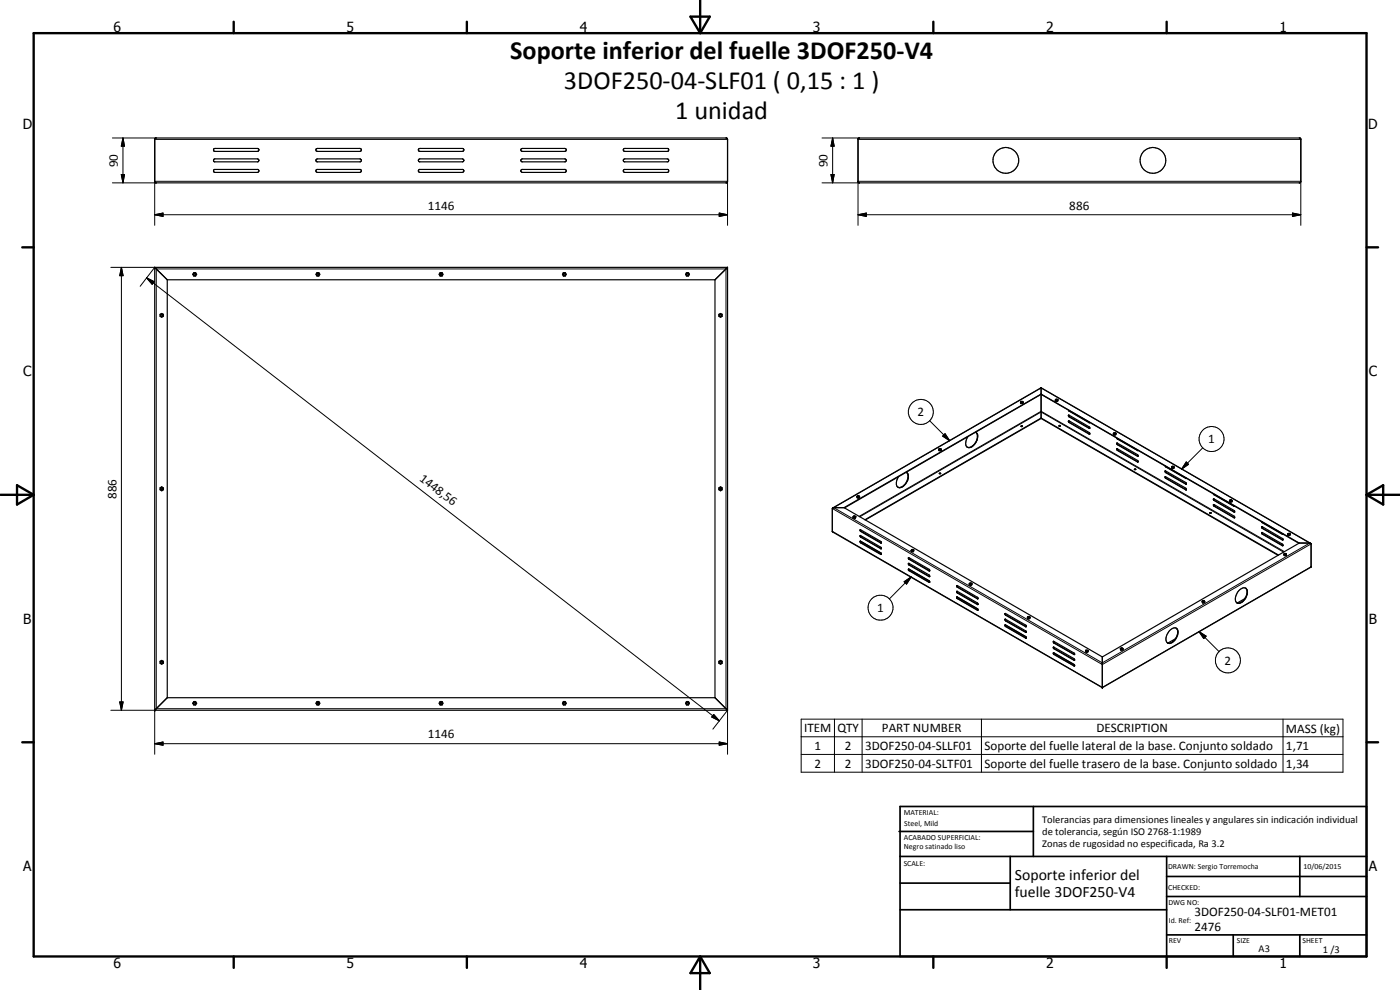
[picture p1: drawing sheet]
<svg xmlns="http://www.w3.org/2000/svg" width="420mm" height="297mm" viewBox="0 0 420 297" stroke-linecap="round" stroke-linejoin="round" font-family="sans-serif">
<g fill="none" stroke="#000" stroke-width=".35">
<path d="M46.6 41.4h171.4l.3 .4v12.6l-.3 .5h-171.2l-.4-.4v-12.8zM64.2 47.8l13-.1 .5 .5-.3 .4h-13.1l-.2-.4zM64.2 44.6l13-.1 .3 .1 .2 .4-.5 .4h-12.7l-.4-.2zM64.2 50.9l13.2-.1 .3 .6-.5 .3h-12.7l-.4-.2zM94.9 47.8l13.1-.1a.46 .46 0 0 1 .4 .4 .46 .46 0 0 1-.2 .5h-13.1l-.3-.4zM94.9 44.6l13.1-.1 .4 .2v.3l-.4 .4h-12.7l-.4-.2zM94.9 50.9l13.3-.1a.46 .46 0 0 1 .2 .5 .46 .46 0 0 1-.4 .4h-12.7l-.4-.2zM125.7 47.8l13.1-.1 .4 .5-.3 .4h-13.1l-.3-.4zM125.7 44.6l13.1-.1 .3 .1 .1 .4-.4 .4h-12.8l-.5-.4zM125.7 50.9l13.2-.1 .3 .6-.4 .3h-12.8l-.5-.3zM156.4 47.9l.3-.2h12.8l.5 .5-.3 .4h-13.1l-.3-.4zM156.4 44.7l.3-.2h12.8l.3 .1 .2 .4-.5 .4h-12.8l-.3-.2z"/>
<path d="M156.4 51.1l.2-.3h13.1l.3 .6-.5 .3h-12.8l-.4-.3zM187.1 47.9l.4-.2h12.7a.47 .47 0 0 1 .5 .3 .47 .47 0 0 1-.3 .6h-13l-.3-.3zM187.1 44.7l.4-.2h12.7a.45 .45 0 0 1 .5 .5 .45 .45 0 0 1-.5 .4h-12.7l-.4-.2zM187.1 51.1l.3-.3h13a.47 .47 0 0 1 .3 .6 .47 .47 0 0 1-.5 .3h-12.7l-.4-.2zM257.5 41.6l.3-.2h132.2l.4 .4v12.6l-.4 .5h-132.2l-.3-.4zM46.4 80.2v132.9M46.4 80.2h171.9M46.4 80.2l3.8 3.7M48.4 94.4l.4 .1a.31 .31 0 0 1-.2 .4 .31 .31 0 0 1-.4-.3zM50.2 83.9h164.4M50.2 83.9v125.4M58.1 81.9l.6-.1 .3 .5-.3 .5h-.5l-.3-.4z"/>
<path d="M58.3 82l.4 .1-.1 .5-.4-.1zM95.2 82.2l.4-.1v.5l-.4-.1zM132 81.9h.7l.2 .4-.2 .5h-.7l-.2-.4zM132.2 82l.4 .1-.1 .5-.3-.1zM169.1 81.8h.5l.3 .5-.3 .5h-.5l-.3-.4zM169.2 82l.4 .1-.1 .5-.4-.1zM206 81.9l.5-.1 .4 .5-.4 .5h-.5l-.2-.4zM206.1 82.2l.4-.1v.5l-.4-.1zM214.6 83.9v125.4M218.3 80.2l-3.7 3.7M218.3 80.2v132.9M312.5 116.3v9.3"/>
<path d="M312.5 116.3l80.8 46.7M312.5 116.3l-62.6 36.1M316.8 119.8l.7 .1-.1 .2-.5 .1zM316.9 119.9v.1M316.9 119.9h.4M316.9 119.9h.1M317.3 119.9h.1M317.3 119.9v.1M281.7 134.8l.4-.2 .4 .3-.4 .1zM281.8 135h.1M281.9 134.8h.4M281.9 134.8h.1"/>
<path d="M282.3 134.8h.1M290.3 134.2l.8 .1M290.5 131a2.33 2.33 0 0 0-.1 3.2l.2 .1M292.8 129.7l.2 .1M292.9 129.7a2.5 2.5 0 0 1-.5 3.7 1.85 1.85 0 0 1-1.7 .9M293 129.9a3.3 3.3 0 0 1-2 4.3M306.3 120.6l.6-.2 .1 .2-.2 .2M306.3 120.6h.1M306.3 120.6l.1 .2M306.4 120.8h.4M306.4 120.8l.3 .1M306.4 127.8l.5 .1z"/>
<path d="M306.4 120.6h.5zM306.5 127.9h.3M306.5 127.9h.1M306.7 120.8v.1M306.7 120.9h.1M306.8 120.8l-.1 .1M312.5 125.6l71.1 41M312.5 125.6l-52.8 30.4M316.9 120v.1M316.9 120.1h.4M317.3 120v.1M317.8 127.8h.4"/>
<path d="M318.2 127.7l-.4 .1M318.2 127.7h.1M318.2 127.7v.1M320.6 126.4l.3-.1 5.9 3.5 .3 .5-6.2-3.5zM320.7 123.1l6.3 3.7M320.7 124.5l.2 .5 6.2 3.5M320.7 126.3l.3 .4 6.1 3.5M320.7 124.5l-.1 .3 .3 .3 6.2 3.4M320.7 124.5l6.1 3.6 .3 .4M320.8 123.2l6.3 3.6M327.1 126.8h-.1M334.2 130.1l.5-.3 .2 .2-.1 .2"/>
<path d="M334.2 130.1h.1M334.2 130.1l.2 .1M334.3 130l.4 .1zM334.4 130.2h.4M334.4 130.2v.1M334.7 130.1h.1M334.8 130.2h.1M335.1 131.4l6.4 3.8M335.2 133l6.2 3.4 .1 .5-6.1-3.5zM335.3 132.9l.1 .5 6.1 3.5M335.3 134.6l.1 .4 6.1 3.6M335.3 134.6l-.2 .2 .3 .4 6.1 3.4"/>
<path d="M335.3 134.6l6.1 3.5 .1 .5M335.4 131.6v.1M341.4 135.1l.1 .1M341.6 135.1l-.1 .1M349.7 139.8l6.3 3.7M349.8 139.9l.2 .1M351.7 140l.6 .1-.5 .2-.2-.1zM351.8 140h.3v.2h-.3zM48.1 146.3l.5-.2 .5 .3v.5l-.6 .3-.5-.3zM48.2 146.6l.2 .3M48.2 146.6l.4 .4M48.2 146.6l.5-.2 .1 .2-.1 .3"/>
<path d="M48.3 146.5l-.1 .1M48.7 146.9l-.2 .1M48.8 146.9h-.1M215.7 146.4l.6-.3 .4 .3v.6l-.5 .2-.5-.3zM216 146.5l.4-.1 .1 .3a.31 .31 0 0 1-.4 .2 .31 .31 0 0 1-.1-.4zM216.1 146.4l-.1 .1M216.2 146.3l-.1 .1M216.4 146.4l.1 .1M216.5 146.6v.1M253.3 152.3l59.2-34.1 77.4 44.7M253.3 152.3h-3.1l-.4 .3 .1 7 80.9 46.7M253.3 152.3l77.5 44.8"/>
<path d="M253.4 152.4l59.1-34.1 77.3 44.7M256.1 155.1l.4-.3 .3 .2-.4 .2M256.1 155.1h.1M256.1 155.1l.2 .1M256.2 155h.4zM256.3 155.2h.1M256.6 155.1h.1M257.2 149.1h.1M257.3 149.1l.3 .1M257.6 149.2h.1M257.9 149h.1M258 149l-.6-.2-.2 .3"/>
<path d="M258 149l-.4 .2M258.1 159l6.2 3.4 .2 .5-6.2-3.4zM258.2 158.9l.2 .5 6 3.5M259.6 156l52.9-30.6 71.2 41.1M269.7 143a2.8 2.8 0 0 0-.3 3.1l.2 .1M272 141.7a1.87 1.87 0 0 1 .3 2.7 2.31 2.31 0 0 1-2.8 1.8M272.1 141.7a3.1 3.1 0 0 1-1.9 4.5l-.5 .1M281.9 142l.4 .1zM282.2 142.1h.1M282.2 142.1h-.3M340.4 140.8h.5M340.4 140.8l.4 .1"/>
<path d="M340.4 140.8h.1M340.5 140.9h.3M340.9 140.8h.1M340.9 140.8l-.1 .1M349.7 141.3l6.2 3.5 .1 .5-6.2-3.5zM349.7 141.3l.2 .4 6.2 3.5M349.7 143l.3 .5 6.1 3.4M349.7 143l.1 .5 6.3 3.4M349.7 143l6.2 3.5 .2 .4M363.1 154h.3M363.2 153.9l.2 .1M363.2 153.9l-.1 .1"/>
<path d="M363.4 153.8l-.3 .2M363.4 153.8h.1M363.5 153.8v.1M363.5 153.9l-.1 .1M364.1 148.2l6.4 3.7-6.2-3.6M364.2 151.4l6.2 3.5 .1 .5-6.1-3.5zM364.2 149.7l6.2 3.5 .1 .5-6.2-3.6zM364.2 151.4l.2 .4 6.1 3.5M364.3 151.4h-.1M364.3 149.6l.1 .5 6.1 3.5M369 150.2l.6 .2M369 150.2h.1"/>
<path d="M369.2 150.2l.3-.2 .1 .2zM369.6 150.3v.1M369.7 150.1l-.2-.2-.5 .3M369.7 150.1l.1 .1M369.8 150.2l-.2 .2M378.6 156.5l6.4 3.8-6.1-3.5M378.7 158l6.3 3.6v.4l-6.2-3.5zM378.7 159.8l6.1 3.4 .2 .5-6.2-3.4zM378.7 158l.2 .5 6.1 3.5M378.7 159.8l.2 .4 6.1 3.5M378.8 156.6l.1 .1M378.9 156.7v.1"/>
<path d="M258.2 160.7l6.1 3.5 .2 .4M258.2 162.3l6.1 3.6 .2 .5M258.2 160.7l-.1 .2 .2 .3 6.2 3.4M258.2 162.3l-.1 .3 .2 .3 6.2 3.5M258.2 160.7l.2 .4 6 3.5M258.2 162.3l.2 .5 6.1 3.5M258.2 162.4l6.2 3.6M264.4 164.6h.1M264.4 162.9h.1M272.6 169l6.2 3.5 .2 .4-.2 .1-6-3.5zM272.6 167.3l6.2 3.5 .2 .4-.2 .1-6.1-3.5zM272.7 170.7v.5l6.1 3.6 .2-.1-.1-.4"/>
<path d="M272.7 167.3l.2 .5 6.1 3.5M272.7 169l.1 .4 6.2 3.6M272.7 170.7l.2 .5 6.1 3.5M272.7 170.7l6.2 3.6M272.7 170.7l6.2 3.7M273.5 165.1h.1M273.7 165v.1M273.7 165.1h.1M273.7 165h.4l-.4 .1M273.7 165h.1M274.2 165l-.1 .2-.6-.1M274.2 165h.1"/>
<path d="M274.2 165l-.6-.1-.1 .2M287.1 175.7l6.3 3.5 .1 .5-6.3-3.6zM287.1 177.4l6.2 3.5 .2 .5-6.2-3.5zM287.2 177.5l.1 .3 6.2 3.6M287.2 177.4v.1M287.2 175.7l.2 .4 6.1 3.5M290.9 175.2l.1-.2 .4-.1 .3 .1-.2 .3M290.9 175.2l.6 .1M290.9 175.2h.1M291.2 175l.3 .2-.3 .1zM291.5 175.3h.1M373.6 179.6l-2.3 1.3"/>
<path d="M373.8 176.4a2.83 2.83 0 0 1-.9 4.2l-.8 .4h-.8M374.2 176.8a1.44 1.44 0 0 0-2.4 .4 2.72 2.72 0 0 0-.5 3.8M374.2 177a3.6 3.6 0 0 1-2.8 4l-.2-.1M385.4 166.4h.1M385.5 166.3h.4M385.5 166.2h.4M385.5 166.2v.1M385.9 166.2v.1M386 166.4h-.6M386.1 166.3l-.1 .1M386.1 166.3l-.5-.3-.3 .2 .1 .2M386.6 160.2l.4 .1z"/>
<path d="M387.1 160.4l-.1-.4-.6 .3 .6 .1M387.1 160.4h-.1M389.9 162.9l3.5 .2M389.9 162.9l-59.1 34.2M393.4 163.1l-.1 7.1-62.5 36.1M216 198.5l.3-.1 .2 .4a.3 .3 0 0 1-.4 .2 .3 .3 0 0 1-.1-.5zM293.4 182.7l.1 .4M293.4 182.7l-6.3-3.6 .1 .5 6.3 3.5M293.4 182.7l-6.2-3.6 .2 .5 6.1 3.4M301.7 184.1l6.1 3.4 .2 .5M301.7 187.5l6.1 3.5 .2 .4M301.7 184.1l.1 .5 6.2 3.4"/>
<path d="M301.7 185.8l.1 .5 6.2 3.4M301.7 187.5l.1 .5 6 3.5 .2-.1M301.7 185.8l6.1 3.5 .2 .4M301.7 184.1l.2 .4 6.1 3.5M301.7 185.8l.1 .4 6.2 3.5M301.7 187.5l.2 .5 6.1 3.4M301.7 185.8h.1M301.7 187.5l6.2 3.6M308.3 185.2l.5-.2 .3 .2-.1 .1M308.3 185.2l.6 .2M308.3 185.2l.1 .1M308.5 185.2h.4z"/>
<path d="M309 185.3l-.1 .1M316.1 194.2l6.2 3.4 .2 .5-6.2-3.5zM316.1 192.4l6.2 3.5 .2 .4-6.2-3.3zM316.1 195.9l6.2 3.4 .2 .5M316.1 195.9l.2 .5 6.2 3.4M316.2 195.9l6.2 3.5M316.2 192.4l.1 .4 6.2 3.6M316.2 194.1l.2 .5 6.1 3.5M316.2 195.8l.1 .5 6.2 3.5M325.8 195.3l.3 .2M325.8 195.3h.1M326 195.2l.3 .1z"/>
<path d="M326 195.5h.1M326.4 195.5h-.3M326.4 195.4v.1M326.5 195.4l-.1 .1M326.5 195.2h.1M326.5 195.2l-.6-.1-.1 .2M326.5 195.2v.2M330.8 197.1v9.2M336.2 194.6l.2 .2 .6-.1M336.3 194.5l.5-.1 .2 .2M336.3 194.5l-.1 .1M336.5 194.6h.3z"/>
<path d="M337 194.6v.1M352.8 191.6l-2.3 1.4M353 188.5a2.32 2.32 0 0 1-.2 3.3 1.85 1.85 0 0 1-2.6 .9 3.3 3.3 0 0 1 2.6-4.3l.2 .1M353.1 188.6a3.3 3.3 0 0 1-2.5 4.4l-.2-.1M360.8 180.4l.1 .2M360.8 180.3h.7l-.2 .3h-.4M360.8 180.3v.1M360.9 180.6h.1M361 180.4l.3 .1zM361.3 180.3v.1M46.4 213.1h171.9M50.2 209.3l-3.8 3.8"/>
<path d="M50.2 209.3h164.4M58.1 210.6l.6-.1 .3 .4-.3 .6h-.5l-.3-.4zM58.3 210.7l.4 .1v.4h-.5zM95.3 210.7l.4 .2-.1 .4-.5-.2zM132 210.6h.7l.2 .3-.2 .6h-.7l-.2-.4zM132.2 210.7h.3a.31 .31 0 0 1 .1 .5 .31 .31 0 0 1-.5 0 .31 .31 0 0 1 .1-.5zM169 210.6h.7l.2 .5-.3 .4h-.6l-.2-.4zM169.2 210.7l.4 .1 .1 .3a.31 .31 0 0 1-.5 .2 .31 .31 0 0 1 0-.6zM206 210.6l.5-.1 .4 .4-.4 .6h-.5l-.2-.4zM206.1 210.9l.3-.2 .2 .5-.4 .1zM214.6 209.3l3.7 3.8"/>
<circle cx="301.9" cy="48.1" r="3.9"/>
<circle cx="346" cy="48.1" r="3.9"/>
<circle cx="48.5" cy="94.6" r=".56"/>
<circle cx="95.4" cy="82.3" r=".56"/>
<circle cx="216.2" cy="94.6" r=".3"/>
<circle cx="216.2" cy="94.6" r=".55"/>
<circle cx="257.5" cy="148.9" r=".17"/>
<circle cx="48.5" cy="198.7" r=".29"/>
<circle cx="48.5" cy="198.7" r=".56"/>
<circle cx="216.2" cy="198.7" r=".55"/>
<circle cx="95.4" cy="211" r=".56"/>
</g>
<g fill="none" stroke="#000" stroke-width=".3">
<path d="M33.7 54.9h13.2M33.7 41.4h13.2M36.4 52.4h1l-.5 2.5zM36.9 41.4l.5 2.5h-1zM36.9 41.4v13.5M46.4 41.8h171.9M246.7 54.9h11.2M246.7 41.4h11.2M249.4 52.4h.9l-.4 2.5zM249.9 41.4l.4 2.5h-.9zM249.9 41.4v13.5M257.5 41.8h132.9"/>
<path d="M46.4 64.4l2.5-.5v1zM46.4 67.6v-13.2h171.9v13.2M46.4 64.4h171.9M215.8 63.9l2.5 .5-2.5 .5zM257.5 64.4l2.5-.5v1zM257.5 67.6v-13.2h132.9v13.2M257.5 64.4h132.9M387.9 63.9l2.5 .5-2.5 .5zM33.3 80.2h13.1l-4.3 5.7M36.4 80.2l.5 2.5h-1zM36.4 80.2v132.9M44 83.4l2.3 1.1-.6 .8z"/>
<path d="M44 83.4l171.9 132.9M46.9 80.7h171v131.9h-171zM279 126.2l6 6M282.9 130.9l.7-.8 1.4 2.1zM321 125l-.1 .1M321 126.7l-.1 .1M321 123.3l-.1 .1M327 128.5h-.2M327 130.2l-.2 .1M327 126.7l-.2 .1M335.4 131.7h.1M335.4 135.1v.1"/>
<path d="M335.4 133.4h.1M341.4 135.1v.1M341.4 138.6h.1M341.4 136.8v.1M356 138.6l.7 .7-2.1 1.5zM361 134.4l-6.4 6.4M249.8 152.6l81 46.8 62.7-36.2M249.8 159.4l81 46.8 62.7-36.1M250.2 152.3l62.3-35.9 80.6 46.5-62.3 36zM257.8 154.9l54.7-31.5 73 42.1M258 155.1l54.5-31.5 72.7 42.1M258.4 159.4l-.1 .1"/>
<path d="M350 141.7l-.2 .1M350 143.5h-.2M350 140l-.2 .1M356 145.2l-.1 .1M356 146.9l-.1 .1M356 143.5l-.1 .1M364.4 148.4v.1M364.4 151.8v.1M364.4 150.1v.1M370.4 151.9h.1M370.4 155.3v.1M370.4 153.6v.1"/>
<path d="M378.9 158.5h-.1M378.9 156.8h-.1M258.4 161.1l-.1 .1M258.4 162.8l-.1 .1M264.4 164.6h-.1M264.4 166.3l-.1 .1M264.4 162.9h-.1M271.3 174.5l2.2-1.4-1.4 2.2zM272.9 167.8h-.1M272.9 171.2h-.1M272.9 169.5h-.1M273.5 173.1l-6.6 6.6"/>
<path d="M278.9 171.2l-.1 .1M278.9 174.7l-.1 .1M278.9 173h-.1M287.4 177.8l-.1 .1M287.4 179.6h-.1M287.4 176.1l-.1 .1M293.4 179.6l-.1 .1M378.9 160.2l-.1 .1M385 162h-.2M385 163.7h-.2M385 160.2l-.2 .1M293.4 181.3l-.1 .1"/>
<path d="M293.4 183l-.1 .1M301.9 184.5l-.1 .1M301.9 188h-.1M301.9 186.2l-.1 .1M307.9 188h-.1M307.9 191.4l-.1 .1M307.9 189.7h-.1M316.4 194.6h-.1M316.4 196.3l-.1 .1M316.4 192.9l-.1 .1M322.4 198l-.1 .1M322.4 199.8h-.1"/>
<path d="M322.4 196.3l-.1 .1M359.8 189.5l2.2 1.4-.7 .7zM359.8 189.5l6 6M33.3 213.1h13.1v13.2M35.9 210.6h1l-.5 2.5zM213.9 218.8l4.4-5.7v13.2M214.2 214.4l1.7 1.9-2.3-1.2zM240.4 215.8h162.6v15.9h-162.6zM250.4 215.8v15.9M258.7 215.8v15.9M294.5 215.8v15.9M385.1 215.8v15.9"/>
<path d="M46.4 223.1l2.5-.5v1zM46.4 223.1h171.9M215.8 222.6l2.5 .5-2.5 .5zM240.4 221.1h162.6M240.4 226.4h162.6"/>
<circle cx="276.4" cy="123.6" r="3.7"/>
<circle cx="363.6" cy="131.7" r="3.7"/>
<circle cx="264.3" cy="182.3" r="3.8"/>
<circle cx="368.5" cy="198.1" r="3.8"/>
</g>
<g fill="#000">
<circle cx="46.4" cy="80.2" r=".18"/>
<circle cx="312.5" cy="116.3" r=".18"/>
<circle cx="317.5" cy="119.9" r=".18"/>
<circle cx="281.7" cy="134.8" r=".18"/>
<circle cx="281.8" cy="134.9" r=".18"/>
<circle cx="281.8" cy="135" r=".18"/>
<circle cx="281.9" cy="135" r=".18"/>
<circle cx="282.1" cy="135" r=".18"/>
<circle cx="282.3" cy="135" r=".18"/>
<circle cx="282.5" cy="134.9" r=".18"/>
<circle cx="282.5" cy="134.8" r=".18"/>
<circle cx="306.3" cy="120.6" r=".18"/>
<circle cx="306.4" cy="120.8" r=".18"/>
<circle cx="306.7" cy="120.9" r=".18"/>
<circle cx="306.8" cy="120.8" r=".18"/>
<circle cx="307" cy="120.7" r=".18"/>
<circle cx="307" cy="120.6" r=".18"/>
<circle cx="316.7" cy="120" r=".18"/>
<circle cx="316.8" cy="120.1" r=".18"/>
<circle cx="316.9" cy="120.2" r=".18"/>
<circle cx="317" cy="120.2" r=".18"/>
<circle cx="317.1" cy="120.2" r=".18"/>
<circle cx="317.3" cy="120.1" r=".18"/>
<circle cx="317.4" cy="120.1" r=".18"/>
<circle cx="334.2" cy="130.1" r=".18"/>
<circle cx="334.4" cy="130.2" r=".18"/>
<circle cx="334.5" cy="130.3" r=".18"/>
<circle cx="334.8" cy="130.2" r=".18"/>
<circle cx="334.9" cy="130" r=".18"/>
<circle cx="256.1" cy="155.1" r=".18"/>
<circle cx="256.3" cy="155.2" r=".18"/>
<circle cx="256.4" cy="155.2" r=".18"/>
<circle cx="256.7" cy="155.2" r=".18"/>
<circle cx="256.8" cy="155" r=".18"/>
<circle cx="257.2" cy="148.9" r=".18"/>
<circle cx="257.2" cy="149.1" r=".18"/>
<circle cx="257.3" cy="149.1" r=".18"/>
<circle cx="257.6" cy="149.2" r=".18"/>
<circle cx="257.7" cy="149.1" r=".18"/>
<circle cx="257.9" cy="149" r=".18"/>
<circle cx="257.9" cy="149.1" r=".18"/>
<circle cx="258" cy="149" r=".18"/>
<circle cx="351.6" cy="140.1" r=".18"/>
<circle cx="351.6" cy="140.2" r=".18"/>
<circle cx="351.8" cy="140.3" r=".18"/>
<circle cx="351.9" cy="140.3" r=".18"/>
<circle cx="352.2" cy="140.3" r=".18"/>
<circle cx="352.3" cy="140.1" r=".18"/>
<circle cx="369" cy="150.2" r=".18"/>
<circle cx="369.1" cy="150.2" r=".18"/>
<circle cx="369.3" cy="150.4" r=".18"/>
<circle cx="369.6" cy="150.3" r=".18"/>
<circle cx="369.6" cy="150.4" r=".18"/>
<circle cx="369.7" cy="150.3" r=".18"/>
<circle cx="369.8" cy="150.2" r=".18"/>
<circle cx="273.5" cy="165.1" r=".18"/>
<circle cx="273.7" cy="165.3" r=".18"/>
<circle cx="273.8" cy="165.3" r=".18"/>
<circle cx="274.1" cy="165.2" r=".18"/>
<circle cx="274.2" cy="165" r=".18"/>
<circle cx="290.9" cy="175.2" r=".18"/>
<circle cx="291.2" cy="175.3" r=".18"/>
<circle cx="291.5" cy="175.3" r=".18"/>
<circle cx="291.6" cy="175.3" r=".18"/>
<circle cx="291.7" cy="175.1" r=".18"/>
<circle cx="385.3" cy="166.2" r=".18"/>
<circle cx="385.4" cy="166.4" r=".18"/>
<circle cx="385.5" cy="166.5" r=".18"/>
<circle cx="385.7" cy="166.5" r=".18"/>
<circle cx="385.9" cy="166.5" r=".18"/>
<circle cx="386" cy="166.4" r=".18"/>
<circle cx="386.1" cy="166.3" r=".18"/>
<circle cx="386.4" cy="160.3" r=".18"/>
<circle cx="386.5" cy="160.3" r=".18"/>
<circle cx="386.7" cy="160.4" r=".18"/>
<circle cx="386.8" cy="160.4" r=".18"/>
<circle cx="387" cy="160.4" r=".18"/>
<circle cx="387.1" cy="160.4" r=".18"/>
<circle cx="387.2" cy="160.2" r=".18"/>
<circle cx="308.3" cy="185.2" r=".18"/>
<circle cx="308.4" cy="185.3" r=".18"/>
<circle cx="308.6" cy="185.4" r=".18"/>
<circle cx="308.7" cy="185.4" r=".18"/>
<circle cx="308.9" cy="185.4" r=".18"/>
<circle cx="309" cy="185.3" r=".18"/>
<circle cx="309.1" cy="185.2" r=".18"/>
<circle cx="325.8" cy="195.3" r=".18"/>
<circle cx="326" cy="195.5" r=".18"/>
<circle cx="326.1" cy="195.5" r=".18"/>
<circle cx="326.4" cy="195.5" r=".18"/>
<circle cx="326.5" cy="195.4" r=".18"/>
<circle cx="326.5" cy="195.2" r=".18"/>
<circle cx="336.2" cy="194.6" r=".18"/>
<circle cx="336.3" cy="194.7" r=".18"/>
<circle cx="336.4" cy="194.8" r=".18"/>
<circle cx="336.7" cy="194.8" r=".18"/>
<circle cx="336.8" cy="194.8" r=".18"/>
<circle cx="337" cy="194.7" r=".18"/>
<circle cx="337" cy="194.6" r=".18"/>
<circle cx="360.8" cy="180.4" r=".18"/>
<circle cx="360.9" cy="180.6" r=".18"/>
<circle cx="361.2" cy="180.6" r=".18"/>
<circle cx="361.3" cy="180.6" r=".18"/>
<circle cx="361.5" cy="180.5" r=".18"/>
<circle cx="46.4" cy="213.1" r=".18"/>
<circle cx="330.8" cy="206.3" r=".18"/>
</g>
<g fill="none" stroke="#000" stroke-width=".71">
<path d="M10.1 9.9h400v277.1h-400zM70.1 6.5v3.4M140.1 6.5v3.4M207.2 5h5.8l-2.9 4.9zM210.1 0v9.9M280.1 6.5v3.4M350.1 6.5v3.4M6.7 74.2h3.4M410.1 74.2h3.5M.1 148.5h10M5.1 145.6l5 2.9-5 2.9zM410.1 148.5h10"/>
<path d="M410.1 148.5l5-2.9v5.8zM6.7 222.7h3.4M410.1 222.7h3.5M70.1 287v3.4M140.1 287v3.4M210.1 287v10M210.1 287l2.9 5h-5.8zM280.1 287v3.4M350.1 287v3.4"/>
</g>
<g fill="none" stroke="#000" stroke-width=".51">
<path d="M269.8 249.5h40.3M270.1 242h140v45h-140zM270.1 257h140M303.2 257v16M310.1 242v15M350.1 257v30M390.1 257v12M270.1 265h33.1M270.1 273h80M350.1 269h60M350.1 263h60M350.1 280.5h60"/>
<path d="M370.1 280.5v6.5M390.1 280.5v6.5"/>
</g>
<g fill="#000">
<path d="M36.4 52.4h1l-.5 2.5zM36.9 41.4l.5 2.5h-1zM249.4 52.4h.9l-.4 2.5zM249.9 41.4l.4 2.5h-.9zM46.4 64.4l2.5-.5v1zM215.8 63.9l2.5 .5-2.5 .5zM257.5 64.4l2.5-.5v1zM387.9 63.9l2.5 .5-2.5 .5zM36.4 80.2l.5 2.5h-1zM44 83.4l2.3 1.1-.6 .8zM282.9 130.9l.7-.8 1.4 2.1zM356 138.6l.7 .7-2.1 1.5z"/>
<path d="M271.3 174.5l2.2-1.4-1.4 2.2zM359.8 189.5l2.2 1.4-.7 .7zM35.9 210.6h1l-.5 2.5zM214.2 214.4l1.7 1.9-2.3-1.2zM46.4 223.1l2.5-.5v1zM215.8 222.6l2.5 .5-2.5 .5z"/>
</g>
<g font-size="7.9">
<text x="153.1" y="17.6">Soporte inferior del fuelle 3DOF250-V4</text>
<text x="169.2" y="26.6">3DOF250-04-SLF01 ( 0,15 : 1 )</text>
<text x="202.6" y="35.6">1 unidad</text>
</g>
<g font-size="4.7">
<text x="304.6" y="263.9">Soporte inferior del</text>
<text x="304.6" y="269.3">fuelle 3DOF250-V4</text>
</g>
<g font-size="4.2">
<text x="34" y="9.6">6</text>
<text x="104" y="9.6">5</text>
<text x="174" y="9.6">4</text>
<text x="244" y="9.6">3</text>
<text x="314" y="9.6">2</text>
<text x="384" y="9.6">1</text>
<text x="6.8" y="38.7">D</text>
<text x="410.6" y="38.7">D</text>
<text x="7" y="112.9">C</text>
<text x="410.8" y="112.9">C</text>
<text x="7" y="187.1">B</text>
<text x="410.8" y="187.1">B</text>
<text x="7" y="261.4">A</text>
<text x="410.8" y="261.4">A</text>
<text x="34" y="290.4">6</text>
<text x="104" y="290.4">5</text>
<text x="174" y="290.4">4</text>
<text x="244" y="290.4">3</text>
<text x="314" y="290.4">2</text>
<text x="384" y="290.4">1</text>
</g>
<g font-size="3.9">
<text x="35.4" y="50.1" transform="rotate(-90 35.4 50.1)">90</text>
<text x="248.3" y="50.1" transform="rotate(-90 248.3 50.1)">90</text>
<text x="128.4" y="62.9">1146</text>
<text x="320.9" y="62.9">886</text>
<text x="275.4" y="124.9">2</text>
<text x="362.6" y="133">1</text>
<text x="125.7" y="143.9" transform="rotate(38 125.7 143.9)">1448,56</text>
<text x="34.9" y="149.6" transform="rotate(-90 34.9 149.6)">886</text>
<text x="263.3" y="183.6">1</text>
<text x="367.5" y="199.4">2</text>
<text x="128.4" y="221.6">1146</text>
<text x="241.3" y="219.7">ITEM</text>
<text x="251.3" y="219.7">QTY</text>
<text x="264.7" y="219.7">PART NUMBER</text>
<text x="329" y="219.7">DESCRIPTION</text>
<text x="385.9" y="219.8">MASS (kg)</text>
<text x="244.4" y="225">1</text>
<text x="253.6" y="225">2</text>
<text x="259.6" y="225">3DOF250-04-SLLF01</text>
<text x="295.5" y="225.1">Soporte del fuelle lateral de la base. Conjunto soldado</text>
<text x="385.9" y="225">1,71</text>
<text x="244.4" y="230.3">2</text>
<text x="253.6" y="230.3">2</text>
<text x="259.6" y="230.3">3DOF250-04-SLTF01</text>
<text x="295.5" y="230.4">Soporte del fuelle trasero de la base. Conjunto soldado</text>
<text x="385.9" y="230.3">1,34</text>
<text x="358.5" y="275">3DOF250-04-SLF01-MET01</text>
<text x="358.5" y="279.4">2476</text>
</g>
<g font-size="3.1">
<text x="312.7" y="246.8">Tolerancias para dimensiones lineales y angulares sin indicación individual</text>
<text x="312.7" y="250.4">de tolerancia, según ISO 2768-1:1989</text>
<text x="312.7" y="254">Zonas de rugosidad no especificada, Ra 3.2</text>
<text x="377.7" y="285.6">A3</text>
<text x="397" y="285.9">1 /3</text>
</g>
<g font-size="2.4">
<text x="271.2" y="244.4">MATERIAL:</text>
<text x="271.3" y="252">ACABADO SUPERFICIAL:</text>
<text x="271.4" y="247.9">Steel, Mild</text>
<text x="271.3" y="254.6">Negro satinado liso</text>
<text x="271.2" y="259.7">SCALE:</text>
<text x="350.6" y="260.8">DRAWN: Sergio Torremocha</text>
<text x="391.2" y="260.6">10/06/2015</text>
<text x="350.6" y="267">CHECKED:</text>
<text x="350.6" y="271.4">DWG NO:</text>
<text x="350.8" y="276.9">Id. Ref:</text>
<text x="350.8" y="282.8">REV</text>
<text x="371.2" y="282.9">SIZE</text>
<text x="390.9" y="282.9">SHEET</text>
</g>
</svg>
